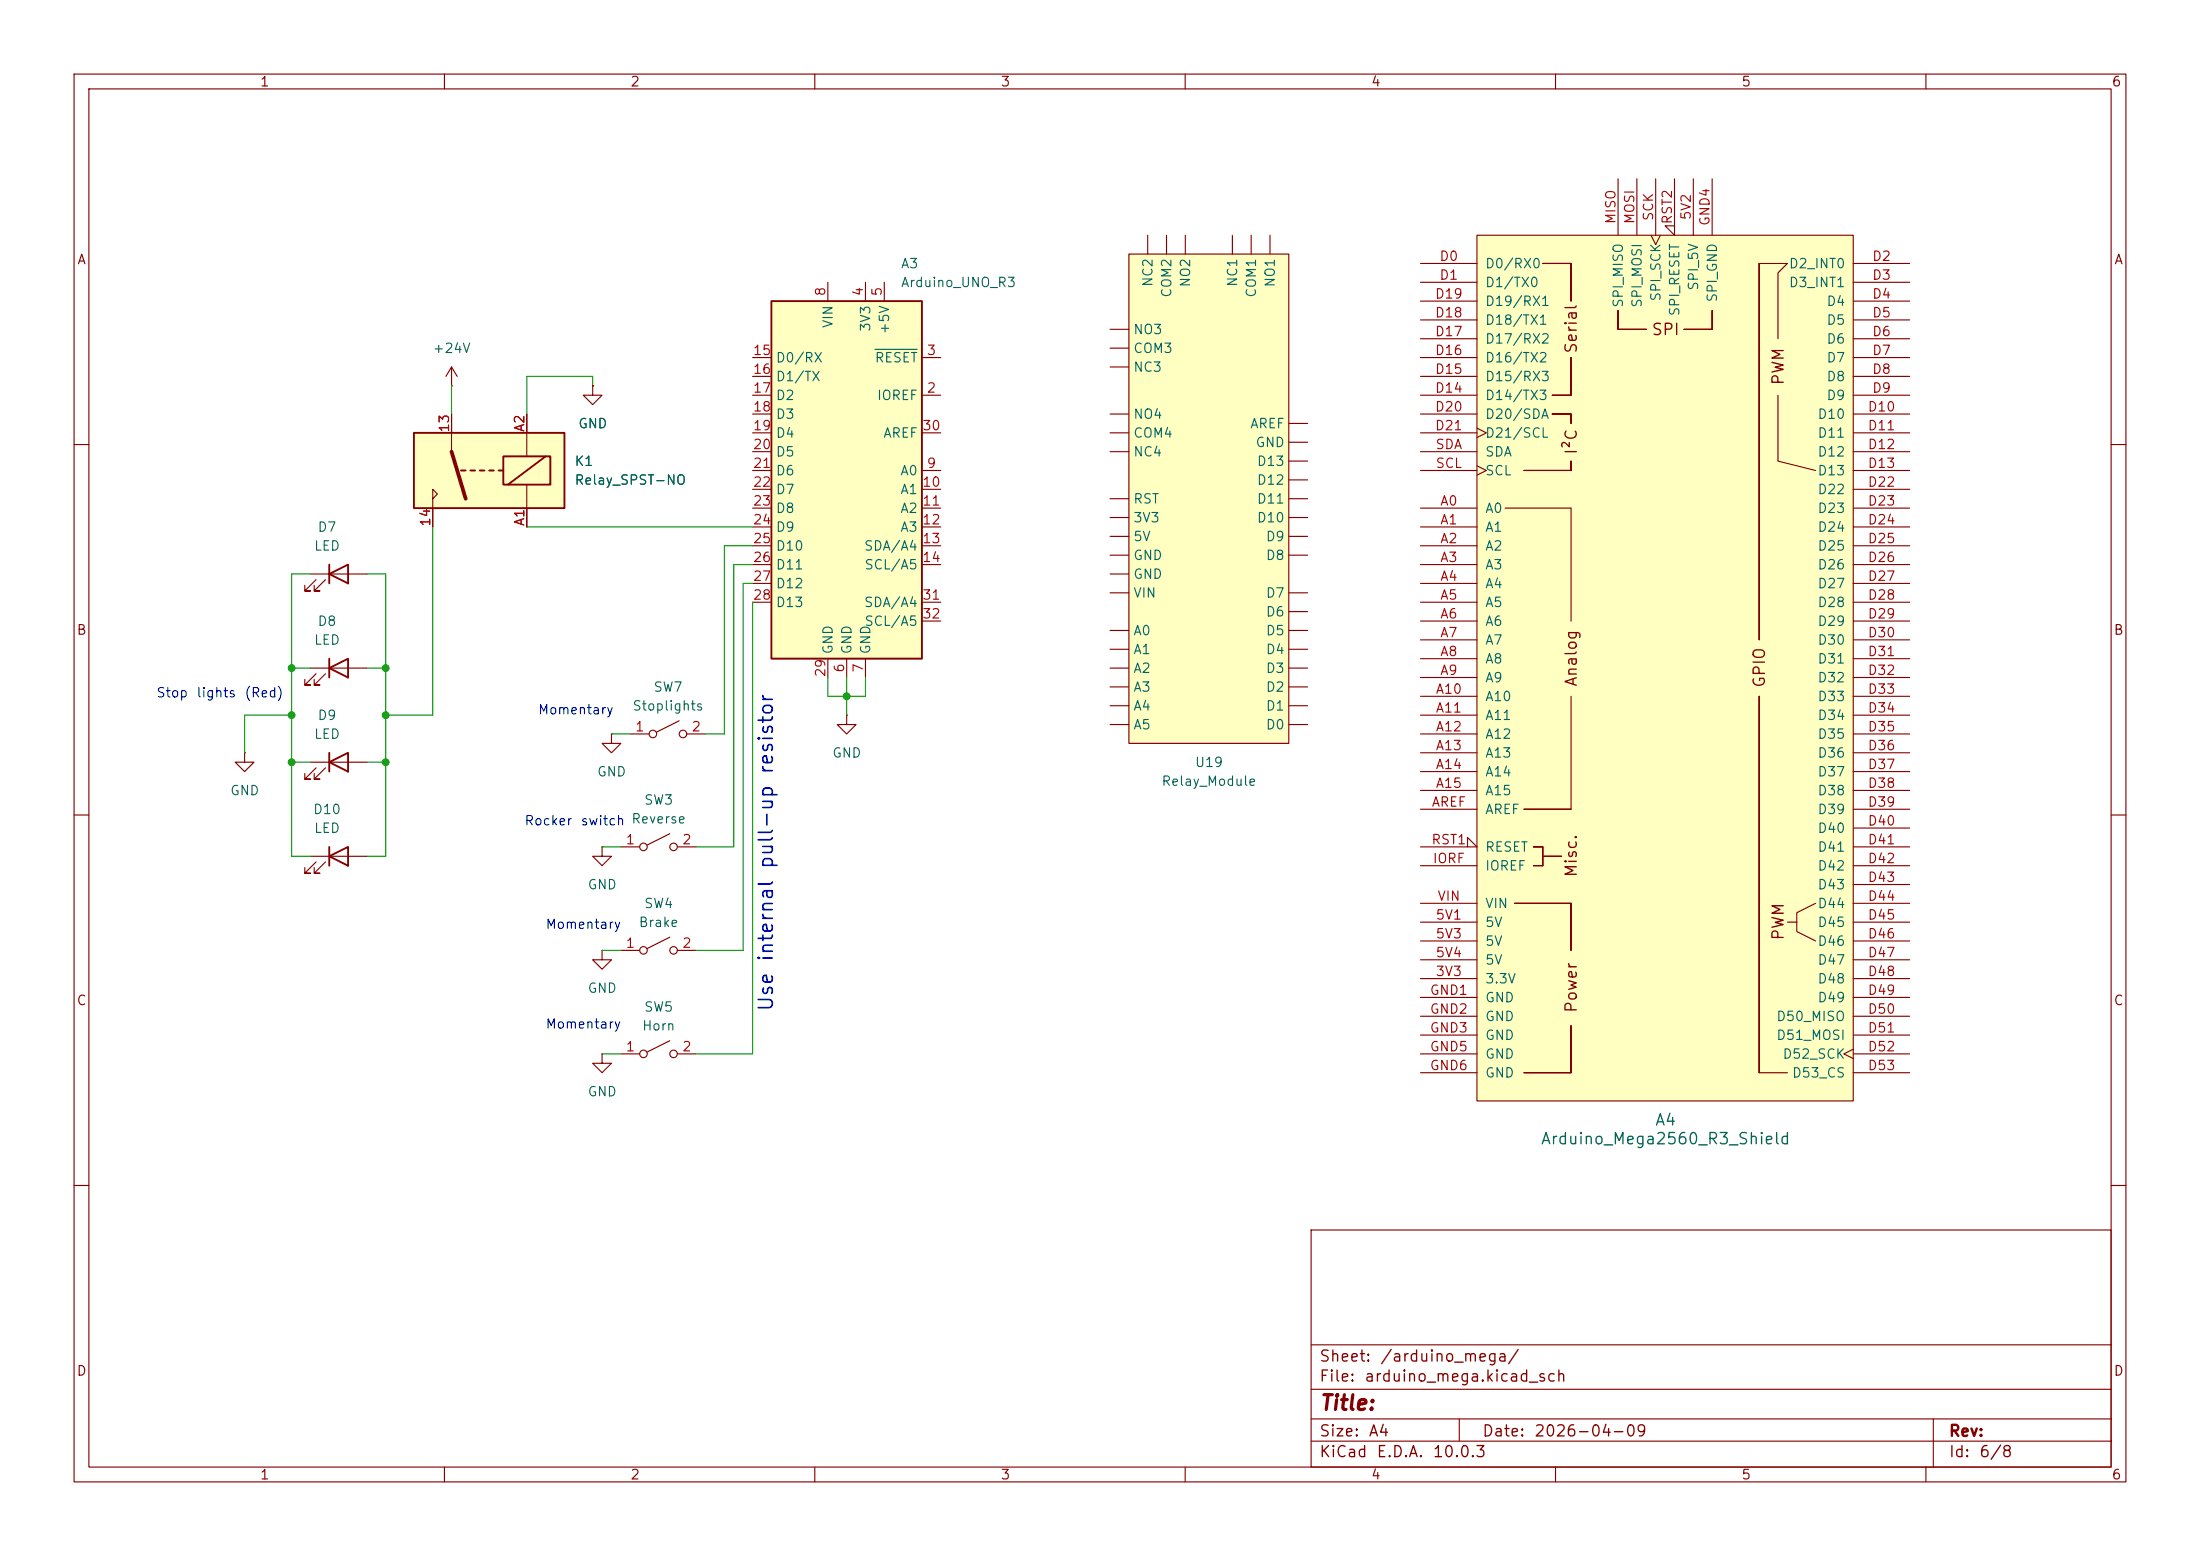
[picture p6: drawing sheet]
<svg xmlns="http://www.w3.org/2000/svg" width="297mm" height="210mm" viewBox="0 0 297 210" stroke-linecap="round" stroke-linejoin="round" font-family="sans-serif">
<g fill="none" stroke="#840000" stroke-width=".15">
<path d="M10 10h277v190h-277zM12 12h273v186h-273zM60 10v2M110 10v2M160 10v2M210 10v2M260 10v2M61 52.1h.1M61 49.5l-.8 1.3M61 49.5l.7 1.3M61 49.5v2.6M10 60h2"/>
<path d="M285 60h2M10 110h2M285 110h2M10 160h2M177 166h108v32h-108zM285 160h2M60 198v2M110 198v2M160 198v2M177 194.5h108M177 191.5h108M177 187.5h108"/>
<path d="M177 181.5h108M197 191.5v3M210 198v2M260 198v2M261 191.5v6.5"/>
</g>
<path d="M55.9 58.4h20.3v10.2h-20.3z" fill="#ffffc2"/>
<g fill="none" stroke="#840000" stroke-width=".15">
<path d="M61 55.9v5.1M71.1 55.9v5.7M80 52.1v1.2h1.3l-1.3 1.3-1.3-1.3h1.3M80 52.1h.1M41.9 77.5h7.6M42.7 78.2l-1.6 1.6h.8h-.8v-.8M43.9 78.2l-1.5 1.6h.8h-.8v-.8M58.4 67.3l.7-.6-.7-.7v5.1M71.1 65.4v5.7M41.9 90.2h7.6M42.7 90.9l-1.6 1.6h.8h-.8v-.8M43.9 90.9l-1.5 1.6h.8h-.8v-.8"/>
<path d="M82.5 99.1v1.2h1.3l-1.3 1.3-1.2-1.3h1.2M82.5 99.1h.1M85.1 99.1h2.5M91.7 97.3l-3.1 1.5M92.7 99.1h2.5M114.3 96.5v1.3h1.3l-1.3 1.3-1.3-1.3h1.3M114.3 96.5h.1M33 101.6v1.3h1.3l-1.3 1.2-1.3-1.2h1.3M33 101.6h.1M41.9 115.6h7.6M41.9 102.9h7.6M42.7 116.3l-1.6 1.6h.8h-.8v-.8"/>
<path d="M42.7 103.6l-1.6 1.6h.8h-.8v-.8M43.9 116.3l-1.5 1.6h.8h-.8v-.8M43.9 103.6l-1.5 1.6h.8h-.8v-.8M81.3 114.3v1.3h1.2l-1.2 1.2-1.3-1.2h1.3M81.3 114.3h.1M83.8 114.3h2.6M90.4 112.5l-3 1.5M91.4 114.3h2.6M81.3 128.3v1.2h1.2l-1.2 1.3-1.3-1.3h1.3M81.3 128.3h.1M83.8 128.3h2.6M90.4 126.5l-3 1.5"/>
<path d="M91.4 128.3h2.6M81.3 142.2v1.3h1.2l-1.2 1.3-1.3-1.3h1.3M81.3 142.2h.1M83.8 142.2h2.6M90.4 140.5l-3 1.5M91.4 142.2h2.6"/>
<circle cx="88.1" cy="99.1" r=".51"/>
<circle cx="92.2" cy="99.1" r=".51"/>
<circle cx="86.9" cy="114.3" r=".51"/>
<circle cx="90.9" cy="114.3" r=".51"/>
<circle cx="86.9" cy="128.3" r=".51"/>
<circle cx="90.9" cy="128.3" r=".51"/>
<circle cx="86.9" cy="142.2" r=".51"/>
<circle cx="90.9" cy="142.2" r=".51"/>
</g>
<g fill="none" stroke="#840000" stroke-width=".25">
<path d="M55.9 58.4h20.3v10.2h-20.3zM44.4 77.5l2.6-1.3v2.5zM44.4 76.2v2.5M62.2 63.5h.7M63.5 63.5h.6M64.8 63.5h.6M66 63.5h.7M67.3 63.5h.6M67.9 61.6h6.4v3.8h-6.4zM73.7 61.6l-5.1 3.8M44.4 90.2l2.6-1.3v2.5zM44.4 88.9v2.5"/>
<path d="M44.4 115.6l2.6-1.3v2.5zM44.4 102.9l2.6-1.3v2.5zM44.4 101.6v2.5M44.4 114.3v2.5"/>
</g>
<path d="M61 61l1.9 6.3" fill="none" stroke="#840000" stroke-width=".51"/>
<path d="M199.4 31.8h50.8v116.8h-50.8z" fill="#ffffc2"/>
<g fill="none" stroke="#840000" stroke-width=".15">
<path d="M191.8 35.6h7.6M191.8 38.1h7.6M199.4 31.8h50.8v116.8h-50.8zM208.3 35.6h3.8zM212.1 35.6v5zM218.4 24.1v7.7M221 24.1v7.7M222.9 31.8l.6 1.2 .7-1.2M223.5 24.1v7.7M226.1 24.1v7.7l-1.3-1.3h1.3M228.6 24.1v7.7M231.1 24.1v7.7"/>
<path d="M237.5 35.6h3.8l-1.3 1.2v8.9M237.5 35.6v50.8zM250.2 35.6h7.6M250.2 38.1h7.6M191.8 40.6h7.6M191.8 43.2h7.6M191.8 45.7h7.6M191.8 48.3h7.6M191.8 50.8h7.6M191.8 53.3h7.6M191.8 55.9h7.6M191.8 58.4h7.6"/>
<path d="M199.4 57.8l1.3 .6-1.3 .7M209.5 53.3h2.6zM209.5 55.9h2.6zM212.1 48.3v5zM212.1 55.9v1.3zM218.4 41.9v2.6zM218.4 44.5h3.8zM227.3 44.5h3.8zM231.1 41.9v2.6zM240 53.3v8.9l5.1 1.3M250.2 40.6h7.6M250.2 43.2h7.6"/>
<path d="M250.2 45.7h7.6M250.2 48.3h7.6M250.2 50.8h7.6M250.2 53.3h7.6M250.2 55.9h7.6M250.2 58.4h7.6M191.8 68.6h7.6M191.8 71.1h7.6M191.8 73.7h7.6M191.8 76.2h7.6M191.8 78.7h7.6M191.8 61h7.6"/>
<path d="M191.8 63.5h7.6M199.4 62.9l1.3 .6-1.3 .6M203.2 68.6h8.9v15.2M205.7 63.5h6.4zM212.1 62.2v1.3zM250.2 68.6h7.6M250.2 71.1h7.6M250.2 73.7h7.6M250.2 76.2h7.6M250.2 78.7h7.6M250.2 61h7.6M250.2 63.5h7.6"/>
<path d="M250.2 66h7.6M191.8 81.3h7.6M191.8 83.8h7.6M191.8 86.4h7.6M191.8 88.9h7.6M191.8 91.4h7.6M191.8 94h7.6M191.8 96.5h7.6M191.8 99.1h7.6M212.1 94v15.2M237.5 94v50.8zM250.2 81.3h7.6"/>
<path d="M250.2 83.8h7.6M250.2 86.4h7.6M250.2 88.9h7.6M250.2 91.4h7.6M250.2 94h7.6M250.2 96.5h7.6M250.2 99.1h7.6M191.8 114.3h7.6l-1.3-1.3v1.3M191.8 101.6h7.6M191.8 104.1h7.6M191.8 106.7h7.6M191.8 109.2h7.6"/>
<path d="M191.8 116.8h7.6M205.7 109.2h6.4zM207 114.3h1.3zM207 116.8h1.3zM208.3 114.3v2.5zM208.3 115.6h2.5zM250.2 101.6h7.6M250.2 104.1h7.6M250.2 106.7h7.6M250.2 109.2h7.6M250.2 111.8h7.6M250.2 114.3h7.6"/>
<path d="M250.2 116.8h7.6M250.2 119.4h7.6M191.8 124.5h7.6M191.8 132.1h7.6M191.8 127h7.6M191.8 129.5h7.6M191.8 121.9h7.6M191.8 134.6h7.6M191.8 137.2h7.6M191.8 139.7h7.6M204.5 121.9h7.6zM212.1 121.9v6.4z"/>
<path d="M212.1 138.4v6.4zM241.3 124.5h1.3M245.1 121.9l-2.5 1.3v2.5l2.5 1.3M250.2 124.5h7.6M250.2 132.1h7.6M250.2 127h7.6M250.2 129.5h7.6M250.2 121.9h7.6M250.2 134.6h7.6M250.2 137.2h7.6M250.2 139.7h7.6M191.8 144.8h7.6"/>
<path d="M191.8 142.2h7.6M205.7 144.8h6.4zM237.5 144.8h3.8M250.2 141.6l-1.3 .6 1.3 .7M250.2 144.8h7.6M250.2 142.2h7.6"/>
</g>
<path d="M152.4 34.3h21.6v66h-21.6z" fill="#ffffc2"/>
<g fill="none" stroke="#840000" stroke-width=".15">
<path d="M152.4 34.3h21.6v66h-21.6zM154.9 31.8v2.5M157.5 31.8v2.5M160 31.8v2.5M166.4 31.8v2.5M168.9 31.8v2.5M171.4 31.8v2.5M149.9 44.5h2.5M149.9 47h2.5M149.9 49.5h2.5M149.9 55.9h2.5M149.9 58.4h2.5"/>
<path d="M174 57.2h2.5M174 59.7h2.5M149.9 61h2.5M149.9 67.3h2.5M149.9 69.9h2.5M149.9 72.4h2.5M149.9 74.9h2.5M149.9 77.5h2.5M174 67.3h2.5M174 69.9h2.5M174 72.4h2.5M174 74.9h2.5"/>
<path d="M174 62.2h2.5M174 64.8h2.5M149.9 80h2.5M149.9 85.1h2.5M149.9 87.6h2.5M149.9 90.2h2.5M149.9 92.7h2.5M149.9 95.3h2.5M149.9 97.8h2.5M174 80h2.5M174 85.1h2.5M174 87.6h2.5"/>
<path d="M174 90.2h2.5M174 92.7h2.5M174 95.3h2.5M174 97.8h2.5M174 82.6h2.5"/>
</g>
<path d="M104.1 40.6h20.4v48.3h-20.4z" fill="#ffffc2"/>
<path d="M104.1 40.6h20.4v48.3h-20.4z" fill="none" stroke="#840000" stroke-width=".25"/>
<g fill="none" stroke="#840000" stroke-width=".15">
<path d="M111.8 38.1v2.5M116.8 38.1v2.5M119.4 38.1v2.5M61 55.9v2.5M71.1 55.9v2.5M80 52.1h.1M101.6 53.3h2.5M101.6 48.3h2.5M101.6 50.8h2.5M101.6 55.9h2.5M101.6 58.4h2.5M124.5 53.3h2.5"/>
<path d="M124.5 48.3h2.5M124.5 58.4h2.5M58.4 68.6v2.5M71.1 68.6v2.5M101.6 63.5h2.5M101.6 66h2.5M101.6 68.6h2.5M101.6 71.1h2.5M101.6 73.7h2.5M101.6 76.2h2.5M101.6 61h2.5M101.6 78.7h2.5"/>
<path d="M124.5 63.5h2.5M124.5 66h2.5M124.5 68.6h2.5M124.5 71.1h2.5M124.5 73.7h2.5M124.5 76.2h2.5M101.6 81.3h2.5M111.8 88.9v2.5M114.3 88.9v2.5M116.8 88.9v2.5M124.5 81.3h2.5M124.5 83.8h2.5"/>
</g>
<path d="M118.1 47.2h5.7" fill="none" stroke="#006464" stroke-width=".15"/>
<g fill="none" stroke="#009600" stroke-width=".15">
<path d="M61 52.1v3.8M80 52.1v-1.3h-8.9v5.1M41.9 77.5h-2.5v38.1h2.5M49.5 77.5h2.6v38.1h-2.6M58.4 71.1v25.4h-6.3M71.1 71.1h30.5M101.6 78.7h-1.3v49.6h-6.3M101.6 73.7h-3.8v25.4h-2.6M101.6 76.2h-2.5v38.1h-5.1M39.4 96.5h-6.4v5.1M39.4 90.2h2.5M49.5 90.2h2.6"/>
<path d="M82.5 99.1h2.6M101.6 81.3v60.9h-7.6M111.8 91.4v2.6h5v-2.6M114.3 91.4v5.1M39.4 102.9h2.5M49.5 102.9h2.6M81.3 114.3h2.5M81.3 128.3h2.5M81.3 142.2h2.5"/>
</g>
<g fill="#009600" stroke="#009600" stroke-width=".14">
<circle cx="52.1" cy="102.9" r=".46"/>
<circle cx="52.1" cy="96.5" r=".46"/>
<circle cx="52.1" cy="90.2" r=".46"/>
<circle cx="39.4" cy="96.5" r=".46"/>
<circle cx="39.4" cy="90.2" r=".46"/>
<circle cx="39.4" cy="102.9" r=".46"/>
<circle cx="114.3" cy="94" r=".46"/>
</g>
<text font-size="2" fill="#840000" x="178" y="190.8">Title:</text>
<text font-size="1.9" fill="#0000c2" x="104.8" y="136.6" transform="rotate(-90 104.8 136.6)">Use internal pull-up resistor</text>
<g font-size="1.5" fill="#840000">
<text x="213.3" y="47.8" transform="rotate(-90 213.3 47.8)">Serial</text>
<text x="222.9" y="45.6">SPI</text>
<text x="241.2" y="52.1" transform="rotate(-90 241.2 52.1)">PWM</text>
<text x="213.3" y="61.5" transform="rotate(-90 213.3 61.5)">I²C</text>
<text x="213.3" y="92.8" transform="rotate(-90 213.3 92.8)">Analog</text>
<text x="238.7" y="92.9" transform="rotate(-90 238.7 92.9)">GPIO</text>
<text x="213.3" y="118.5" transform="rotate(-90 213.3 118.5)">Misc.</text>
<text x="241.2" y="127" transform="rotate(-90 241.2 127)">PWM</text>
<text x="213.3" y="136.8" transform="rotate(-90 213.3 136.8)">Power</text>
<text x="178" y="184.2">Sheet:</text>
<text x="186.2" y="184.2">/arduino_mega/</text>
<text x="178" y="186.9">File:</text>
<text x="184.1" y="186.9">arduino_mega.kicad_sch</text>
<text x="178" y="197.1">KiCad</text>
<text x="178" y="194.3">Size:</text>
<text x="184.7" y="194.3">A4</text>
<text x="185.7" y="197.1">E.D.A.</text>
<text x="193.3" y="197.1">10.0.3</text>
<text x="200" y="194.3">Date:</text>
<text x="207" y="194.3">2026-04-09</text>
<text x="263" y="194.3">Rev:</text>
<text x="263" y="197.1">Id:</text>
<text x="267.1" y="197.1">6/8</text>
</g>
<g font-size="1.5" fill="#006464">
<text x="207.9" y="154.8">Arduino_Mega2560_R3_Shield</text>
<text x="223.3" y="152.3">A4</text>
</g>
<g font-size="1.3" fill="#840000">
<text x="35" y="12">1</text>
<text x="85" y="12">2</text>
<text x="135" y="12">3</text>
<text x="185" y="12">4</text>
<text x="235" y="12">5</text>
<text x="285" y="12">6</text>
<text x="10.3" y="36">A</text>
<text x="285.3" y="36">A</text>
<text x="10.3" y="86">B</text>
<text x="285.3" y="86">B</text>
<text x="10.3" y="136">C</text>
<text x="285.3" y="136">C</text>
<text x="10.3" y="186">D</text>
<text x="285.3" y="186">D</text>
<text x="35" y="200">1</text>
<text x="85" y="200">2</text>
<text x="135" y="200">3</text>
<text x="185" y="200">4</text>
<text x="235" y="200">5</text>
<text x="285" y="200">6</text>
</g>
<g font-size="1.3" fill="#a90000">
<text x="223.5" y="29.9" transform="rotate(-90 223.5 29.9)">SCK</text>
<text x="228.6" y="29.8" transform="rotate(-90 228.6 29.8)">5V2</text>
<text x="194.2" y="35.5">D0</text>
<text x="218.4" y="30.3" transform="rotate(-90 218.4 30.3)">MISO</text>
<text x="221" y="30.3" transform="rotate(-90 221 30.3)">MOSI</text>
<text x="226" y="30.4" transform="rotate(-90 226 30.4)">RST2</text>
<text x="231.1" y="30.6" transform="rotate(-90 231.1 30.6)">GND4</text>
<text x="252.7" y="35.5">D2</text>
<text x="111.7" y="40.1" transform="rotate(-90 111.7 40.1)">8</text>
<text x="116.8" y="40.1" transform="rotate(-90 116.8 40.1)">4</text>
<text x="119.4" y="40.1" transform="rotate(-90 119.4 40.1)">5</text>
<text x="193.6" y="40.6">D19</text>
<text x="194.2" y="38.1">D1</text>
<text x="252.7" y="38.1">D3</text>
<text x="252.7" y="40.6">D4</text>
<text x="193.6" y="45.7">D17</text>
<text x="193.6" y="43.2">D18</text>
<text x="252.7" y="43.2">D5</text>
<text x="252.7" y="45.7">D6</text>
<text x="101.6" y="48.2">15</text>
<text x="101.6" y="50.8">16</text>
<text x="101.6" y="53.3">17</text>
<text x="125" y="53.3">2</text>
<text x="125" y="48.2">3</text>
<text x="193.6" y="53.3">D14</text>
<text x="193.6" y="50.8">D15</text>
<text x="193.6" y="48.2">D16</text>
<text x="252.7" y="48.2">D7</text>
<text x="252.7" y="50.8">D8</text>
<text x="252.7" y="53.3">D9</text>
<text x="60.9" y="58.5" transform="rotate(-90 60.9 58.5)">13</text>
<text x="71.1" y="58.4" transform="rotate(-90 71.1 58.4)">A2</text>
<text x="101.6" y="55.9">18</text>
<text x="101.6" y="58.4">19</text>
<text x="124.4" y="58.4">30</text>
<text x="193.6" y="55.9">D20</text>
<text x="193.6" y="58.4">D21</text>
<text x="252.1" y="55.9">D10</text>
<text x="252.1" y="58.4">D11</text>
<text x="101.6" y="60.9">20</text>
<text x="101.6" y="63.5">21</text>
<text x="125" y="63.5">9</text>
<text x="193.7" y="60.9">SDA</text>
<text x="193.7" y="63.5">SCL</text>
<text x="252.1" y="60.9">D12</text>
<text x="252.1" y="63.5">D13</text>
<text x="58.4" y="71.2" transform="rotate(-90 58.4 71.2)">14</text>
<text x="71.1" y="71.1" transform="rotate(-90 71.1 71.1)">A1</text>
<text x="101.6" y="66">22</text>
<text x="101.6" y="68.6">23</text>
<text x="101.6" y="71.1">24</text>
<text x="124.4" y="66">10</text>
<text x="124.4" y="68.6">11</text>
<text x="124.4" y="71.1">12</text>
<text x="194.3" y="68.6">A0</text>
<text x="194.3" y="71.1">A1</text>
<text x="252.1" y="66">D22</text>
<text x="252.1" y="68.6">D23</text>
<text x="252.1" y="71.1">D24</text>
<text x="101.6" y="73.6">25</text>
<text x="101.6" y="76.2">26</text>
<text x="124.4" y="73.6">13</text>
<text x="124.4" y="76.2">14</text>
<text x="194.3" y="73.6">A2</text>
<text x="194.3" y="76.2">A3</text>
<text x="252.1" y="73.6">D25</text>
<text x="252.1" y="76.2">D26</text>
<text x="101.6" y="78.7">27</text>
<text x="101.6" y="81.3">28</text>
<text x="124.4" y="81.3">31</text>
<text x="124.4" y="83.8">32</text>
<text x="194.3" y="78.7">A4</text>
<text x="194.3" y="81.3">A5</text>
<text x="194.3" y="83.8">A6</text>
<text x="252.1" y="78.7">D27</text>
<text x="252.1" y="81.3">D28</text>
<text x="252.1" y="83.8">D29</text>
<text x="194.3" y="86.3">A7</text>
<text x="194.3" y="88.9">A8</text>
<text x="252.1" y="86.3">D30</text>
<text x="252.1" y="88.9">D31</text>
<text x="111.7" y="91.5" transform="rotate(-90 111.7 91.5)">29</text>
<text x="114.3" y="90.9" transform="rotate(-90 114.3 90.9)">6</text>
<text x="116.8" y="90.9" transform="rotate(-90 116.8 90.9)">7</text>
<text x="193.7" y="94">A10</text>
<text x="194.3" y="91.4">A9</text>
<text x="252.1" y="91.4">D32</text>
<text x="252.1" y="94">D33</text>
<text x="85.7" y="99">1</text>
<text x="93.3" y="99">2</text>
<text x="193.7" y="96.5">A11</text>
<text x="193.7" y="99">A12</text>
<text x="193.7" y="101.6">A13</text>
<text x="252.1" y="96.5">D34</text>
<text x="252.1" y="99">D35</text>
<text x="252.1" y="101.6">D36</text>
<text x="193.7" y="104.1">A14</text>
<text x="193.7" y="106.7">A15</text>
<text x="252.1" y="104.1">D37</text>
<text x="252.1" y="106.7">D38</text>
<text x="193.2" y="109.2">AREF</text>
<text x="252.1" y="109.2">D39</text>
<text x="252.1" y="111.7">D40</text>
<text x="84.4" y="114.3">1</text>
<text x="92" y="114.3">2</text>
<text x="193.2" y="114.3">RST1</text>
<text x="193.3" y="116.8">IORF</text>
<text x="252.1" y="114.3">D41</text>
<text x="252.1" y="116.8">D42</text>
<text x="252.1" y="119.4">D43</text>
<text x="193.7" y="124.4">5V1</text>
<text x="194" y="121.9">VIN</text>
<text x="252.1" y="121.9">D44</text>
<text x="252.1" y="124.4">D45</text>
<text x="84.4" y="128.2">1</text>
<text x="92" y="128.2">2</text>
<text x="193.7" y="127">5V3</text>
<text x="193.7" y="129.5">5V4</text>
<text x="252.1" y="127">D46</text>
<text x="252.1" y="129.5">D47</text>
<text x="192.9" y="134.6">GND1</text>
<text x="192.9" y="137.1">GND2</text>
<text x="193.7" y="132.1">3V3</text>
<text x="252.1" y="132.1">D48</text>
<text x="252.1" y="134.6">D49</text>
<text x="252.1" y="137.1">D50</text>
<text x="84.4" y="142.2">1</text>
<text x="92" y="142.2">2</text>
<text x="192.9" y="139.7">GND3</text>
<text x="192.9" y="142.2">GND5</text>
<text x="252.1" y="139.7">D51</text>
<text x="252.1" y="142.2">D52</text>
<text x="192.9" y="144.8">GND6</text>
<text x="252.1" y="144.8">D53</text>
</g>
<g font-size="1.3" fill="#006464">
<text x="121.5" y="36.5">A3</text>
<text x="121.5" y="39.1">Arduino_UNO_R3</text>
<text x="155.9" y="38.8" transform="rotate(-90 155.9 38.8)">NC2</text>
<text x="158.5" y="40.3" transform="rotate(-90 158.5 40.3)">COM2</text>
<text x="161" y="38.9" transform="rotate(-90 161 38.9)">NO2</text>
<text x="167.3" y="38.8" transform="rotate(-90 167.3 38.8)">NC1</text>
<text x="169.9" y="40.3" transform="rotate(-90 169.9 40.3)">COM1</text>
<text x="172.4" y="38.9" transform="rotate(-90 172.4 38.9)">NO1</text>
<text x="200.4" y="36.5">D0/RX0</text>
<text x="200.4" y="39.1">D1/TX0</text>
<text x="200.4" y="41.6">D19/RX1</text>
<text x="219.4" y="41.6" transform="rotate(-90 219.4 41.6)">SPI_MISO</text>
<text x="222" y="41.6" transform="rotate(-90 222 41.6)">SPI_MOSI</text>
<text x="224.5" y="40.8" transform="rotate(-90 224.5 40.8)">SPI_SCK</text>
<text x="229.6" y="39.3" transform="rotate(-90 229.6 39.3)">SPI_5V</text>
<text x="232.1" y="40.9" transform="rotate(-90 232.1 40.9)">SPI_GND</text>
<text x="241.4" y="36.5">D2_INT0</text>
<text x="241.4" y="39.1">D3_INT1</text>
<text x="246.5" y="41.6">D4</text>
<text x="58.3" y="48">+24V</text>
<text x="112.7" y="44.4" transform="rotate(-90 112.7 44.4)">VIN</text>
<text x="117.8" y="44.9" transform="rotate(-90 117.8 44.9)">3V3</text>
<text x="120.4" y="45.2" transform="rotate(-90 120.4 45.2)">+5V</text>
<text x="152.9" y="45.4">NO3</text>
<text x="152.9" y="48">COM3</text>
<text x="200.4" y="46.7">D17/RX2</text>
<text x="200.4" y="44.2">D18/TX1</text>
<text x="227" y="42.8" transform="rotate(-90 227 42.8)">SPI_RESET</text>
<text x="246.5" y="44.2">D5</text>
<text x="246.5" y="46.7">D6</text>
<text x="104.6" y="49.2">D0/RX</text>
<text x="104.6" y="51.8">D1/TX</text>
<text x="118" y="49.2">RESET</text>
<text x="152.9" y="50.5">NC3</text>
<text x="200.4" y="51.8">D15/RX3</text>
<text x="200.4" y="49.2">D16/TX2</text>
<text x="246.5" y="49.2">D7</text>
<text x="246.5" y="51.8">D8</text>
<text x="78" y="58.1">GND</text>
<text x="104.6" y="54.3">D2</text>
<text x="104.6" y="56.9">D3</text>
<text x="104.6" y="59.4">D4</text>
<text x="118.3" y="54.3">IOREF</text>
<text x="119.2" y="59.4">AREF</text>
<text x="152.9" y="56.9">NO4</text>
<text x="152.9" y="59.4">COM4</text>
<text x="168.7" y="58.1">AREF</text>
<text x="200.4" y="54.3">D14/TX3</text>
<text x="200.4" y="56.9">D20/SDA</text>
<text x="200.4" y="59.4">D21/SCL</text>
<text x="245.3" y="56.9">D10</text>
<text x="245.3" y="59.4">D11</text>
<text x="246.5" y="54.3">D9</text>
<text x="77.5" y="63.2">K1</text>
<text x="77.5" y="65.7">Relay_SPST-NO</text>
<text x="104.6" y="61.9">D5</text>
<text x="104.6" y="64.5">D6</text>
<text x="121.5" y="64.5">A0</text>
<text x="152.9" y="61.9">NC4</text>
<text x="169.4" y="60.7">GND</text>
<text x="169.6" y="63.2">D13</text>
<text x="169.6" y="65.7">D12</text>
<text x="200.4" y="64.5">SCL</text>
<text x="200.4" y="61.9">SDA</text>
<text x="245.3" y="61.9">D12</text>
<text x="245.3" y="64.5">D13</text>
<text x="104.6" y="67">D7</text>
<text x="104.6" y="69.6">D8</text>
<text x="121.5" y="67">A1</text>
<text x="121.5" y="69.6">A2</text>
<text x="152.9" y="68.3">RST</text>
<text x="152.9" y="70.8">3V3</text>
<text x="169.6" y="68.3">D11</text>
<text x="169.6" y="70.8">D10</text>
<text x="200.4" y="69.6">A0</text>
<text x="245.3" y="67">D22</text>
<text x="245.3" y="69.6">D23</text>
<text x="42.3" y="74.6">LED</text>
<text x="42.8" y="72.1">D7</text>
<text x="104.6" y="72.1">D9</text>
<text x="104.6" y="74.6">D10</text>
<text x="104.6" y="77.2">D11</text>
<text x="116.6" y="74.6">SDA/A4</text>
<text x="116.6" y="77.2">SCL/A5</text>
<text x="121.5" y="72.1">A3</text>
<text x="152.9" y="73.4">5V</text>
<text x="152.9" y="75.9">GND</text>
<text x="170.8" y="73.4">D9</text>
<text x="170.8" y="75.9">D8</text>
<text x="200.4" y="72.1">A1</text>
<text x="200.4" y="74.6">A2</text>
<text x="200.4" y="77.2">A3</text>
<text x="245.3" y="72.1">D24</text>
<text x="245.3" y="74.6">D25</text>
<text x="245.3" y="77.2">D26</text>
<text x="104.6" y="79.7">D12</text>
<text x="104.6" y="82.3">D13</text>
<text x="116.6" y="82.3">SDA/A4</text>
<text x="152.9" y="78.4">GND</text>
<text x="152.9" y="81">VIN</text>
<text x="170.8" y="81">D7</text>
<text x="170.8" y="83.5">D6</text>
<text x="200.4" y="79.7">A4</text>
<text x="200.4" y="82.3">A5</text>
<text x="245.3" y="79.7">D27</text>
<text x="245.3" y="82.3">D28</text>
<text x="42.3" y="87.3">LED</text>
<text x="42.8" y="84.8">D8</text>
<text x="112.7" y="88.4" transform="rotate(-90 112.7 88.4)">GND</text>
<text x="115.3" y="88.4" transform="rotate(-90 115.3 88.4)">GND</text>
<text x="116.6" y="84.8">SCL/A5</text>
<text x="117.8" y="88.4" transform="rotate(-90 117.8 88.4)">GND</text>
<text x="152.9" y="86.1">A0</text>
<text x="152.9" y="88.6">A1</text>
<text x="170.8" y="86.1">D5</text>
<text x="170.8" y="88.6">D4</text>
<text x="200.4" y="84.8">A6</text>
<text x="200.4" y="87.3">A7</text>
<text x="200.4" y="89.9">A8</text>
<text x="245.3" y="84.8">D29</text>
<text x="245.3" y="87.3">D30</text>
<text x="245.3" y="89.9">D31</text>
<text x="88.1" y="93.7">SW7</text>
<text x="152.9" y="91.1">A2</text>
<text x="152.9" y="93.7">A3</text>
<text x="170.8" y="91.1">D3</text>
<text x="170.8" y="93.7">D2</text>
<text x="200.4" y="92.4">A9</text>
<text x="200.4" y="95">A10</text>
<text x="245.3" y="92.4">D32</text>
<text x="245.3" y="95">D33</text>
<text x="42.3" y="100">LED</text>
<text x="42.8" y="97.5">D9</text>
<text x="85.3" y="96.2">Stoplights</text>
<text x="152.9" y="96.2">A4</text>
<text x="152.9" y="98.8">A5</text>
<text x="170.8" y="96.2">D1</text>
<text x="170.8" y="98.8">D0</text>
<text x="200.4" y="97.5">A11</text>
<text x="200.4" y="100">A12</text>
<text x="245.3" y="97.5">D34</text>
<text x="245.3" y="100">D35</text>
<text x="31" y="107.7">GND</text>
<text x="80.5" y="105.1">GND</text>
<text x="112.3" y="102.6">GND</text>
<text x="156.7" y="106.4">Relay_Module</text>
<text x="161.2" y="103.8">U19</text>
<text x="200.4" y="102.6">A13</text>
<text x="200.4" y="105.1">A14</text>
<text x="200.4" y="107.7">A15</text>
<text x="245.3" y="102.6">D36</text>
<text x="245.3" y="105.1">D37</text>
<text x="245.3" y="107.7">D38</text>
<text x="42.2" y="110.2">D10</text>
<text x="42.3" y="112.7">LED</text>
<text x="86.9" y="108.9">SW3</text>
<text x="200.4" y="110.2">AREF</text>
<text x="245.3" y="110.2">D39</text>
<text x="245.3" y="112.7">D40</text>
<text x="200.4" y="117.8">IOREF</text>
<text x="200.4" y="115.3">RESET</text>
<text x="245.3" y="115.3">D41</text>
<text x="245.3" y="117.8">D42</text>
<text x="79.2" y="120.4">GND</text>
<text x="86.1" y="125.4">Brake</text>
<text x="86.9" y="122.9">SW4</text>
<text x="200.4" y="125.4">5V</text>
<text x="200.4" y="122.9">VIN</text>
<text x="245.3" y="120.4">D43</text>
<text x="245.3" y="122.9">D44</text>
<text x="245.3" y="125.4">D45</text>
<text x="200.4" y="128">5V</text>
<text x="200.4" y="130.5">5V</text>
<text x="245.3" y="128">D46</text>
<text x="245.3" y="130.5">D47</text>
<text x="79.2" y="134.3">GND</text>
<text x="86.9" y="136.9">SW5</text>
<text x="200.4" y="133.1">3.3V</text>
<text x="200.4" y="135.6">GND</text>
<text x="245.3" y="133.1">D48</text>
<text x="245.3" y="135.6">D49</text>
<text x="86.6" y="139.4">Horn</text>
<text x="200.4" y="138.1">GND</text>
<text x="200.4" y="140.7">GND</text>
<text x="200.4" y="143.2">GND</text>
<text x="239.7" y="138.1">D50_MISO</text>
<text x="239.7" y="140.7">D51_MOSI</text>
<text x="240.6" y="143.2">D52_SCK</text>
<text x="79.2" y="148.3">GND</text>
<text x="200.4" y="145.8">GND</text>
<text x="241.8" y="145.8">D53_CS</text>
</g>
<g font-size="1.3" fill="#0000c2">
<text x="21" y="94.4">Stop</text>
<text x="26.4" y="94.4">lights</text>
<text x="32.9" y="94.4">(Red)</text>
<text x="72.5" y="96.7">Momentary</text>
<text x="70.7" y="111.7">Rocker</text>
<text x="78.3" y="111.7">switch Reverse</text>
<text x="73.6" y="125.7">Momentary</text>
<text x="73.6" y="139.2">Momentary</text>
</g>
</svg>
